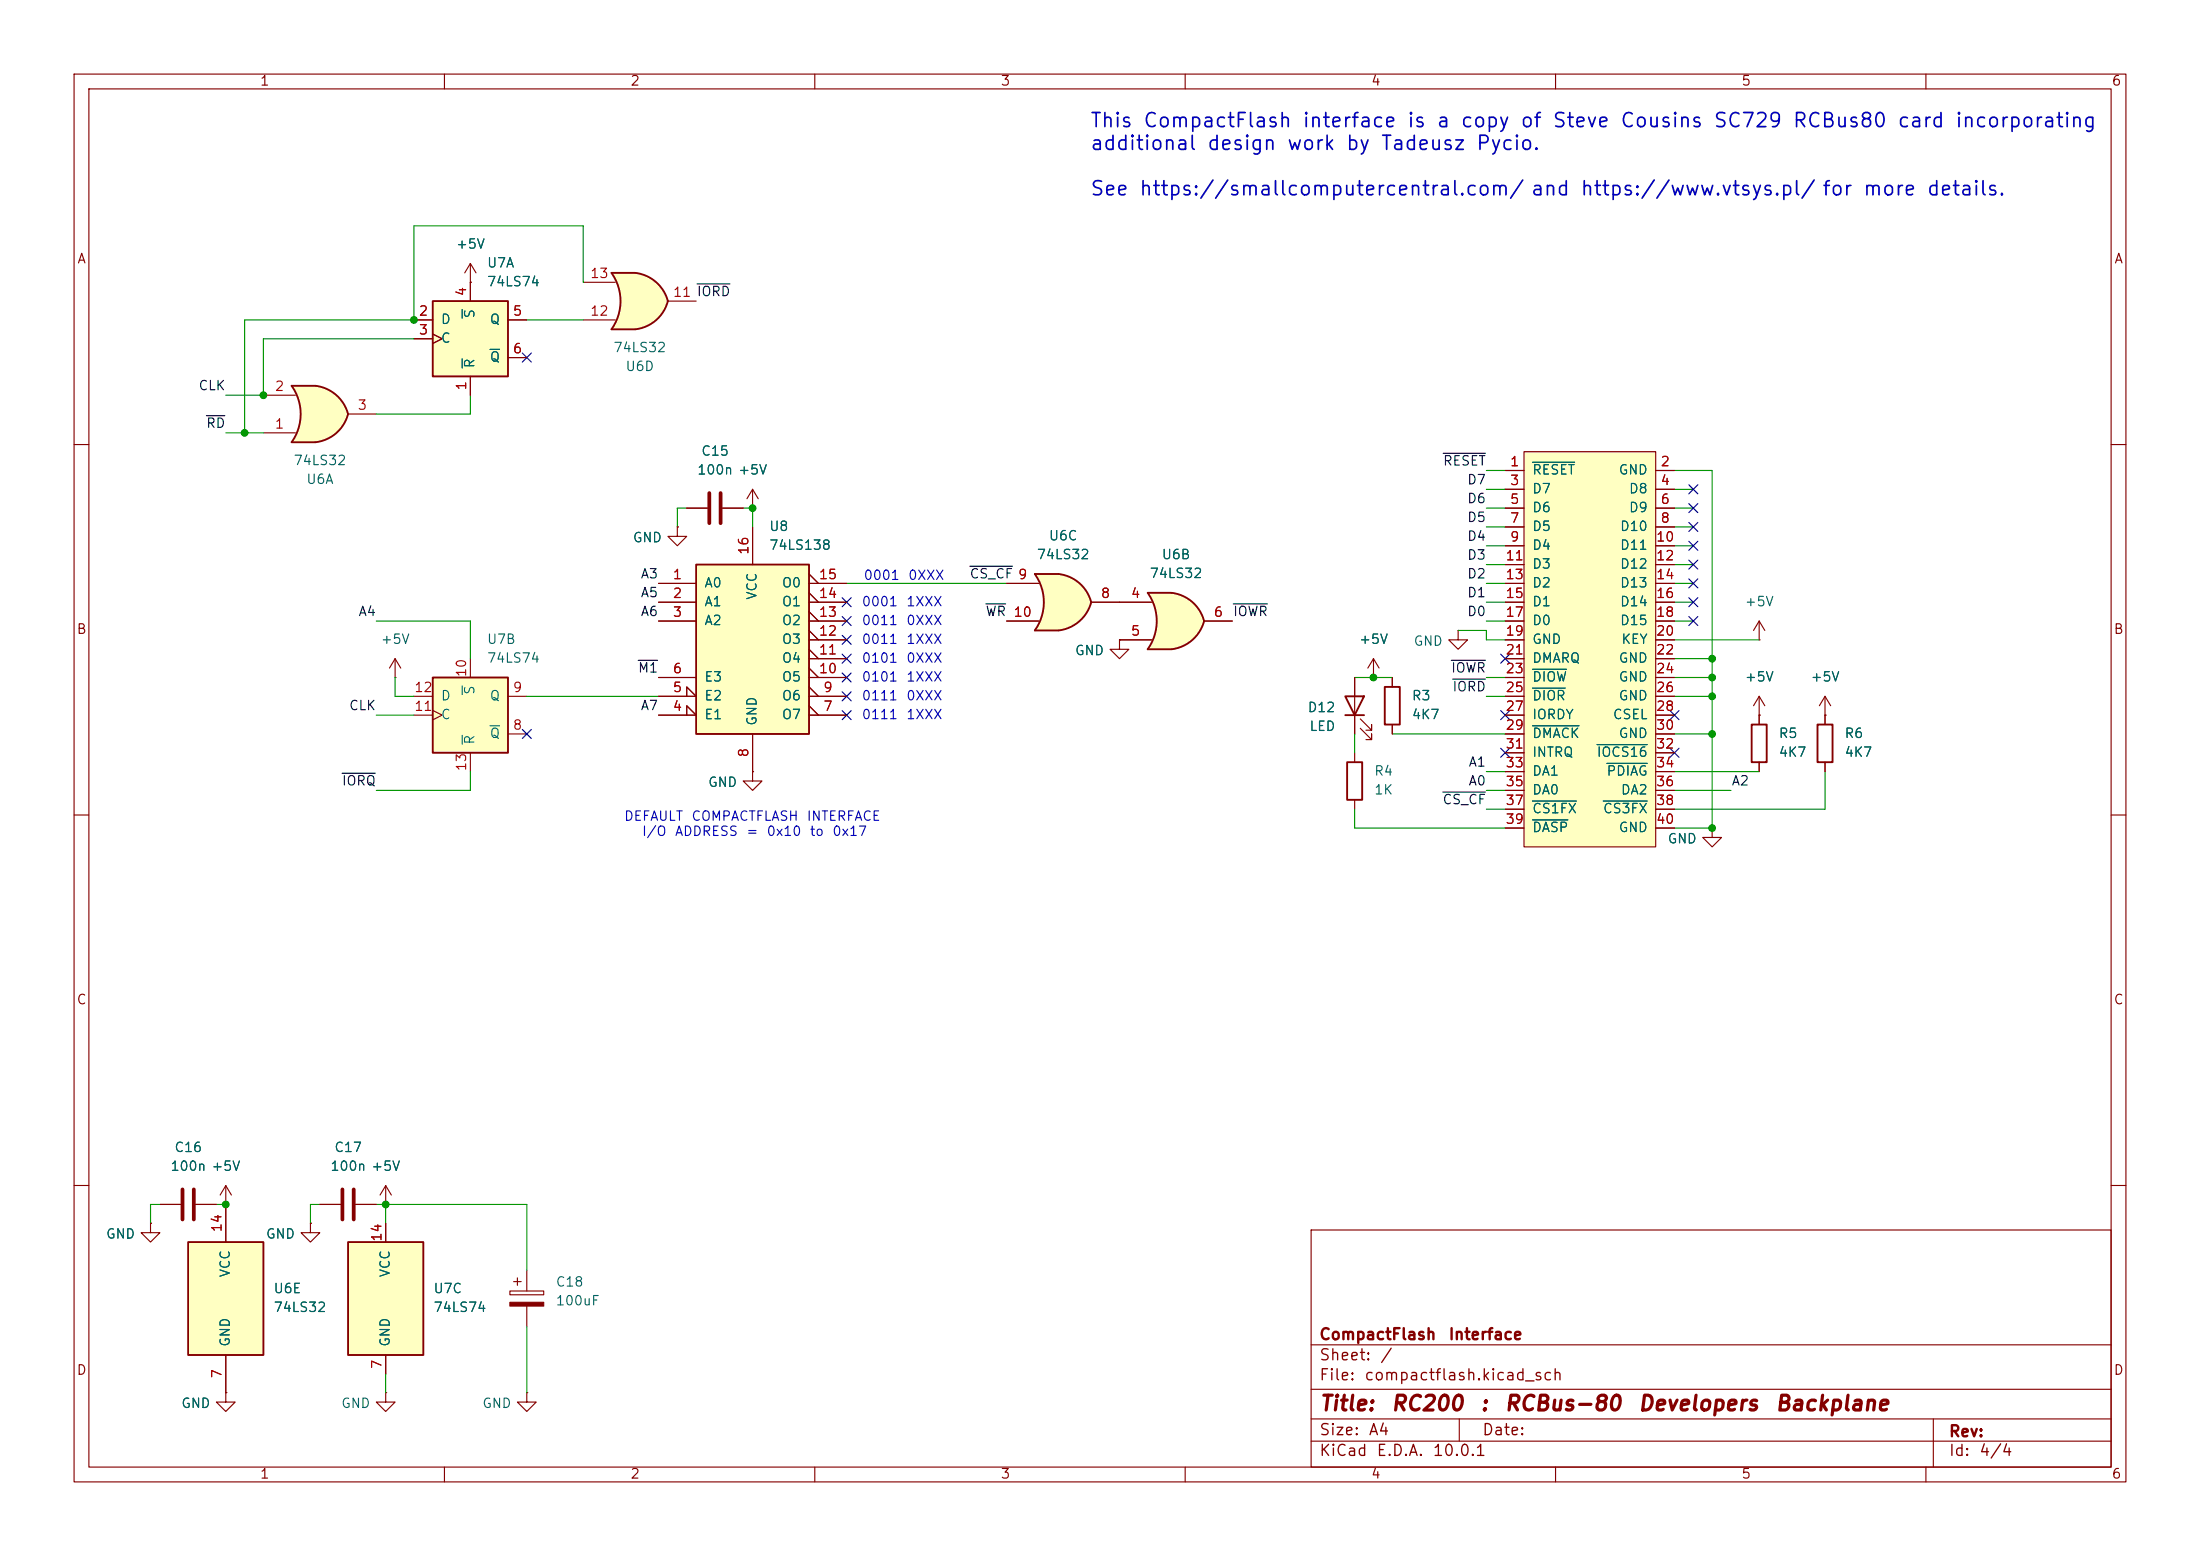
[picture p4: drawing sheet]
<svg xmlns="http://www.w3.org/2000/svg" width="297mm" height="210mm" viewBox="0 0 297 210" stroke-linecap="round" stroke-linejoin="round" font-family="sans-serif">
<g fill="none" stroke="#840000" stroke-width=".15">
<path d="M10 10h277v190h-277zM12 12h273v186h-273zM60 10v2M110 10v2M160 10v2M210 10v2M260 10v2M10 60h2M91.4 71.1v1.3h1.3l-1.3 1.3-1.2-1.3h1.2M91.4 71.1h.1M285 60h2M196.8 85.1v1.3h1.3l-1.3 1.2-1.2-1.2h1.2"/>
<path d="M196.8 85.1h.1M10 110h2M285 110h2M10 160h2M177 166h108v32h-108zM285 160h2M52.1 188v1.2h1.2l-1.2 1.3-1.3-1.3h1.3M52.1 188h.1M60 198v2M110 198v2M160 198v2M177 194.5h108"/>
<path d="M177 191.5h108M177 187.5h108M177 181.5h108M197 191.5v3M210 198v2M260 198v2M261 191.5v6.5"/>
</g>
<path d="M58.4 91.4h10.2v10.2h-10.2z" fill="#ffffc2"/>
<path d="M58.4 91.4h10.2v10.2h-10.2z" fill="none" stroke="#840000" stroke-width=".25"/>
<g fill="none" stroke="#840000" stroke-width=".15">
<path d="M63.5 38.1h.1M63.5 35.6v2.5M63.5 35.6l-.8 1.2M63.5 35.6l.8 1.2M101.6 68.6h.1M101.6 66l-.8 1.3M101.6 66l.8 1.3M101.6 66v2.6M55.9 94h2.5M55.9 96.5h2.5M58.4 95.9l1.3 .6-1.3 .7M63.5 88.9v2.5"/>
<path d="M68.6 99.1h2.5M68.6 94h2.5M63.5 101.6v2.5M101.6 104.1v1.3h1.3l-1.3 1.3-1.3-1.3h1.3M101.6 104.1h.1"/>
</g>
<path d="M62.4 92.6v1.1M62.4 99.2v1.3M66.2 98h1.2" fill="none" stroke="#006464" stroke-width=".15"/>
<path d="M47 167.6h10.1v15.3h-10.1z" fill="#ffffc2"/>
<path d="M181.6 94h2.5l-1.2 2.5zM181.6 96.5h2.5M186.9 92.7h2.1v5.1h-2.1zM47 167.6h10.1v15.3h-10.1z" fill="none" stroke="#840000" stroke-width=".25"/>
<g fill="none" stroke="#840000" stroke-width=".15">
<path d="M53.3 91.4h.1M53.3 88.9l-.7 1.3M53.3 88.9l.8 1.3M53.3 88.9v2.5M182.9 91.4v7.7M183.6 98.3l1.6 1.5v-.7v.7h-.8M183.6 97l1.6 1.6v-.8v.8h-.8M188 91.4v1.3M188 97.8v1.3M41.9 165.1v1.3h1.3l-1.3 1.2-1.3-1.2h1.3M41.9 165.1h.1M52.1 165.1v2.5"/>
<path d="M68.8 174.2h4.6v.6h-4.6zM69.3 173h1.1M69.8 172.5v1M71.1 171.5v2.7M71.1 176.3v2.8M30.5 188v1.2h1.2l-1.2 1.3-1.3-1.3h1.3M30.5 188h.1M52.1 182.9v2.5M71.1 188v1.2h1.3l-1.3 1.3-1.3-1.3h1.3M71.1 188h.1"/>
</g>
<path d="M68.8 175.8h4.6v.5h-4.6z" fill="#840000" stroke="#840000" stroke-width=".15"/>
<path d="M205.7 61h17.8v53.3h-17.8z" fill="#ffffc2"/>
<g fill="none" stroke="#840000" stroke-width=".15">
<path d="M92.7 68.6h2.8M97.5 68.6h2.8M203.2 63.5h2.5M203.2 66h2.5M203.2 68.6h2.5M203.2 71.1h2.5M203.2 73.7h2.5M203.2 76.2h2.5M203.2 78.7h2.5M205.7 61h17.8v53.3h-17.8zM223.5 63.5h2.6M223.5 66h2.6"/>
<path d="M223.5 68.6h2.6M223.5 71.1h2.6M223.5 73.7h2.6M223.5 76.2h2.6M223.5 78.7h2.6M185.4 91.4h.1M185.4 88.9l-.7 1.3M185.4 88.9l.8 1.3M185.4 88.9v2.5M203.2 81.3h2.5M203.2 83.8h2.5M203.2 86.4h2.5"/>
<path d="M203.2 88.9h2.5M203.2 91.4h2.5M203.2 94h2.5M203.2 96.5h2.5M203.2 99.1h2.5M223.5 81.3h2.6M223.5 83.8h2.6M223.5 86.4h2.6M223.5 88.9h2.6M223.5 91.4h2.6M223.5 94h2.6M223.5 96.5h2.6"/>
<path d="M223.5 99.1h2.6M182.9 101.6v1.3M182.9 108v1.2M203.2 101.6h2.5M203.2 104.1h2.5M203.2 106.7h2.5M203.2 109.2h2.5M203.2 111.8h2.5M223.5 101.6h2.6M223.5 104.1h2.6M223.5 106.7h2.6M223.5 109.2h2.6"/>
<path d="M223.5 111.8h2.6"/>
</g>
<path d="M206.9 62.4h5.7M206.9 90.3h4.6M206.9 92.9h4.4M206.9 98h6.3M206.9 108.1h5.9M206.9 110.7h4.8M215.6 100.5h6.8M216.4 108.1h6M216.9 103h5.5" fill="none" stroke="#006464" stroke-width=".15"/>
<path d="M181.9 102.9h2v5.1h-2z" fill="none" stroke="#840000" stroke-width=".25"/>
<path d="M95.8 66.5v4.1M97.3 66.5v4.1" fill="none" stroke="#840000" stroke-width=".51"/>
<path d="M25.4 167.6h10.2v15.3h-10.2z" fill="#ffffc2"/>
<path d="M25.4 167.6h10.2v15.3h-10.2z" fill="none" stroke="#840000" stroke-width=".25"/>
<path d="M151.1 86.4v1.2h1.3l-1.3 1.3-1.2-1.3h1.2M151.1 86.4h.1M30.5 162.6v5M30.5 182.9v5.1" fill="none" stroke="#840000" stroke-width=".15"/>
<path d="M139.7 77.5h3.2M139.7 85.1h3.2" fill="none" stroke="#ffffc2" stroke-width=".14"/>
<g fill="#ffffc2" stroke="#ffffc2" stroke-width=".14">
<path d="M142.3 79.9l5 1.4a5.2 5.2 0 0 1-4.4 3.8z"/>
<path d="M142.9 77.5a5.1 5.1 0 0 1 4.4 3.8l-5 1.3z"/>
</g>
<path d="M139.7 77.5h3.2v7.6h-3.2a6.7 6.7 0 0 0 0-7.6z" fill="#ffffc2"/>
<path d="M142.9 77.5h-3.2a6.6 6.6 0 0 1 0 7.6h3.2M142.9 77.5a5.2 5.2 0 0 1 4.4 3.8 5.2 5.2 0 0 1-4.4 3.8" fill="none" stroke="#840000" stroke-width=".25"/>
<path d="M135.9 78.7h4.3M135.9 83.8h4.3M147.3 81.3h3.8" fill="none" stroke="#840000" stroke-width=".15"/>
<path d="M154.9 80h3.2M154.9 87.6h3.2" fill="none" stroke="#ffffc2" stroke-width=".14"/>
<g fill="#ffffc2" stroke="#ffffc2" stroke-width=".14">
<path d="M157.5 82.5l5.1 1.3a5.2 5.2 0 0 1-4.5 3.8z"/>
<path d="M158.1 80a5.1 5.1 0 0 1 4.5 3.8l-5 1.3z"/>
</g>
<path d="M154.9 80h3.2v7.6h-3.2a6.7 6.7 0 0 0 0-7.6z" fill="#ffffc2"/>
<path d="M158.1 80h-3.2a6.6 6.6 0 0 1 0 7.6h3.2M158.1 80a5.1 5.1 0 0 1 4.5 3.8M162.6 83.8a5.2 5.2 0 0 1-4.5 3.8" fill="none" stroke="#840000" stroke-width=".25"/>
<g fill="none" stroke="#840000" stroke-width=".15">
<path d="M151.1 81.3h4.3M151.1 86.4h4.3M162.6 83.8h3.8M20.3 165.1v1.3h1.3l-1.3 1.2-1.3-1.2h1.3M20.3 165.1h.1M21.6 162.6h2.8M26.4 162.6h2.8M30.5 162.6h.1M30.5 160l-.8 1.3M30.5 160l.7 1.3M30.5 160v2.6M43.2 162.6h2.8"/>
<path d="M48 162.6h2.8M52.1 162.6h.1M52.1 160l-.8 1.3M52.1 160l.7 1.3M52.1 160v2.6"/>
</g>
<path d="M24.6 160.5v4.1M26.2 160.5v4.1M46.2 160.5v4.1M47.8 160.5v4.1" fill="none" stroke="#840000" stroke-width=".51"/>
<path d="M94 76.2h15.2v22.9h-15.2z" fill="#ffffc2"/>
<path d="M94 76.2h15.2v22.9h-15.2z" fill="none" stroke="#840000" stroke-width=".25"/>
<g fill="none" stroke="#840000" stroke-width=".15">
<path d="M88.9 78.7h5.1M101.6 71.1v5.1M109.2 78.7h5.1M109.2 77.5l1.3 1.2M88.9 96.5h5.1l-1.3-1.2v1.2M88.9 94h5.1l-1.3-1.3v1.3M88.9 81.3h5.1M88.9 83.8h5.1M88.9 91.4h5.1M101.6 99.1v5M109.2 81.3h5.1M109.2 83.8h5.1"/>
<path d="M109.2 96.5h5.1M109.2 94h5.1M109.2 91.4h5.1M109.2 95.3l1.3 1.2M109.2 92.7l1.3 1.3M109.2 90.2l1.3 1.2M109.2 88.9h5.1M109.2 87.6l1.3 1.3M109.2 86.4h5.1M109.2 85.1l1.3 1.3M109.2 82.6l1.3 1.2M109.2 80l1.3 1.3"/>
<path d="M237.5 96.5h.1M237.5 94l-.8 1.3M237.5 94l.8 1.3M237.5 94v2.5"/>
</g>
<path d="M82.5 36.8h3.2M82.5 44.5h3.2" fill="none" stroke="#ffffc2" stroke-width=".14"/>
<g fill="#ffffc2" stroke="#ffffc2" stroke-width=".14">
<path d="M85.8 36.8a5.2 5.2 0 0 1 4.4 3.8l-5.1 1.4z"/>
<path d="M85.2 39.3l5 1.3a5.1 5.1 0 0 1-4.4 3.9z"/>
</g>
<path d="M82.5 36.8h3.2v7.7h-3.2a6.6 6.6 0 0 0 0-7.7z" fill="#ffffc2"/>
<path d="M85.7 36.8h-3.2a6.6 6.6 0 0 1 0 7.7h3.2M85.8 36.8a5.2 5.2 0 0 1 4.4 3.8 5.2 5.2 0 0 1-4.4 3.9M236.5 97.8h2v5.1h-2zM245.4 97.8h2v5.1h-2z" fill="none" stroke="#840000" stroke-width=".25"/>
<g fill="none" stroke="#840000" stroke-width=".15">
<path d="M78.7 38.1h4.4M78.7 43.2h4.4M90.2 40.6h3.8M237.5 86.4h.1M237.5 83.8l-.8 1.3M237.5 83.8l.8 1.3M237.5 83.8v2.6M237.5 96.5v1.3M246.4 96.5h.1M246.4 94v3.8M246.4 94l-.8 1.3M246.4 94l.7 1.3"/>
<path d="M231.1 111.8v1.2h1.3l-1.3 1.3-1.2-1.3h1.2M231.1 111.8h.1M237.5 102.9v1.2M246.4 102.9v1.2"/>
</g>
<path d="M58.4 40.6h10.2v10.2h-10.2z" fill="#ffffc2"/>
<path d="M58.4 40.6h10.2v10.2h-10.2z" fill="none" stroke="#840000" stroke-width=".25"/>
<path d="M63.5 38.1v2.5M55.9 43.2h2.5M55.9 45.7h2.5M58.4 45.1l1.3 .6-1.3 .7M63.5 50.8v2.5M68.6 43.2h2.5M68.6 48.3h2.5" fill="none" stroke="#840000" stroke-width=".15"/>
<path d="M62.4 41.8v1.1M62.4 48.4v1.3M66.2 47.2h1.2" fill="none" stroke="#006464" stroke-width=".15"/>
<path d="M39.4 59.7h3.1M39.4 52.1h3.1" fill="none" stroke="#ffffc2" stroke-width=".14"/>
<g fill="#ffffc2" stroke="#ffffc2" stroke-width=".14">
<path d="M42.6 52.1a5.2 5.2 0 0 1 4.4 3.8l-5 1.3z"/>
<path d="M42 54.6l5 1.3a5.1 5.1 0 0 1-4.4 3.8z"/>
</g>
<path d="M39.4 52.1h3.1v7.6h-3.1a6.6 6.6 0 0 0 0-7.6z" fill="#ffffc2"/>
<path d="M39.4 52.1h3.1a5.2 5.2 0 0 1 4.5 3.8 5.1 5.1 0 0 1-4.4 3.8h-3.2a6.6 6.6 0 0 0 0-7.6z" fill="none" stroke="#840000" stroke-width=".25"/>
<g fill="none" stroke="#840000" stroke-width=".15">
<path d="M63.5 38.1h.1M63.5 38.1v2.5M35.6 58.4h4.3M35.6 53.3h4.3M47 55.9h3.8M55.9 43.2h2.5M55.9 45.7h2.5M58.4 45.1l1.3 .6-1.3 .7M63.5 50.8v2.5M68.6 43.2h2.5M68.6 48.3h2.5M88.9 78.7h5.1"/>
<path d="M91.4 71.1h.1M92.7 68.6h2.8M97.5 68.6h2.8M101.6 68.6h.1M101.6 71.1v5.1M109.2 78.7h5.1M109.2 77.5l1.3 1.2M135.9 78.7h4.3M203.2 63.5h2.5M203.2 66h2.5M203.2 68.6h2.5M203.2 71.1h2.5"/>
<path d="M203.2 73.7h2.5M203.2 76.2h2.5M203.2 78.7h2.5M223.5 63.5h2.6M223.5 66h2.6M223.5 68.6h2.6M223.5 71.1h2.6M223.5 73.7h2.6M223.5 76.2h2.6M223.5 78.7h2.6M88.9 96.5h5.1l-1.3-1.2v1.2M88.9 94h5.1l-1.3-1.3v1.3"/>
<path d="M88.9 81.3h5.1M88.9 83.8h5.1M88.9 91.4h5.1M101.6 99.1v5M109.2 81.3h5.1M109.2 83.8h5.1M109.2 86.4h5.1M109.2 88.9h5.1M109.2 91.4h5.1M109.2 94h5.1M109.2 96.5h5.1M109.2 95.3l1.3 1.2"/>
<path d="M109.2 92.7l1.3 1.3M109.2 90.2l1.3 1.2M109.2 87.6l1.3 1.3M109.2 85.1l1.3 1.3M109.2 82.6l1.3 1.2M109.2 80l1.3 1.3M135.9 83.8h4.3M147.3 81.3h8.1M151.1 86.4h.1M151.1 86.4h4.3M162.6 83.8h3.8M182.9 91.4v2.6"/>
<path d="M182.9 96.5v2.6M185.4 91.4h.1M188 91.4v1.3M188 97.8v1.3M203.2 81.3h2.5M203.2 83.8h2.5M203.2 86.4h2.5M203.2 88.9h2.5M203.2 91.4h2.5M203.2 94h2.5M203.2 96.5h2.5M203.2 99.1h2.5"/>
<path d="M223.5 81.3h2.6M223.5 83.8h2.6M223.5 86.4h2.6M223.5 88.9h2.6M223.5 91.4h2.6M223.5 94h2.6M223.5 96.5h2.6M223.5 99.1h2.6M237.5 96.5h.1M237.5 96.5v1.3M246.4 96.5h.1M246.4 96.5v1.3"/>
<path d="M101.6 104.1h.1M203.2 101.6h2.5M203.2 104.1h2.5M203.2 106.7h2.5M203.2 109.2h2.5M203.2 111.8h2.5M223.5 101.6h2.6M223.5 104.1h2.6M223.5 106.7h2.6M223.5 109.2h2.6M223.5 111.8h2.6M231.1 111.8h.1"/>
<path d="M237.5 102.9v1.2M246.4 102.9v1.2M20.3 165.1h.1M21.6 162.6h2.8M26.4 162.6h2.8M30.5 162.6h.1M30.5 162.6v5M41.9 165.1h.1M43.2 162.6h2.8M48 162.6h2.8M52.1 162.6h.1M52.1 165.1v2.5"/>
<path d="M30.5 188h.1M30.5 182.9v5.1M52.1 182.9v2.5"/>
</g>
<path d="M94.1 38.3h4.4M27.9 56.1h2.5M130.9 76.4h5.8M194.8 61.2h5.7M86.2 89.1h2.6M133.1 81.5h2.7M166.5 81.5h4.6M195.9 89.1h4.6M196.1 91.7h4.4M46.2 104.4h4.5M194.8 106.9h5.7" fill="none" stroke="#0f0f0f" stroke-width=".15"/>
<g fill="none" stroke="#009600" stroke-width=".15">
<path d="M78.7 38.1v-7.6h-22.8v12.7h-22.9v15.2M30.5 58.4h5.1M55.9 45.7h-20.3v7.6h-5.1M63.5 53.3v2.6h-12.7M71.1 43.2h7.6M92.7 68.6h-1.3v2.5M100.3 68.6h1.3v2.5M114.3 78.7h21.6M200.7 78.7h2.5M200.7 66h2.5M200.7 63.5h2.5M200.7 71.1h2.5"/>
<path d="M200.7 68.6h2.5M200.7 73.7h2.5M200.7 76.2h2.5M226.1 78.7h2.5M226.1 66h2.5M226.1 63.5h5v48.3h-5M226.1 71.1h2.5M226.1 68.6h2.5M226.1 73.7h2.5M226.1 76.2h2.5M50.8 96.5h5.1M50.8 83.8h12.7v5.1"/>
<path d="M53.3 91.4v2.6h2.6M71.1 94h17.8M182.9 91.4h5.1M182.9 99.1v2.5M188 99.1h15.2M196.8 85.1h3.9v1.3h2.5M200.7 94h2.5M200.7 83.8h2.5M200.7 91.4h2.5M200.7 81.3h2.5M226.1 94h5M226.1 83.8h2.5"/>
<path d="M226.1 86.4h11.4M226.1 99.1h5M226.1 91.4h5M226.1 81.3h2.5M226.1 88.9h5M63.5 104.1v2.6h-12.7M182.9 109.2v2.6h20.3M200.7 106.7h2.5M200.7 104.1h2.5M200.7 109.2h2.5M226.1 106.7h7.6M226.1 104.1h11.4"/>
<path d="M246.4 104.1v5.1h-20.3M21.6 162.6h-1.3v2.5M29.2 162.6h1.3M43.2 162.6h-1.3v2.5M50.8 162.6h20.3v8.9M52.1 162.6v2.5M71.1 179.1v8.9M52.1 185.4v2.6"/>
</g>
<g fill="none" stroke="#000084" stroke-width=".15">
<path d="M70.5 47.7l1.2 1.2M71.7 47.7l-1.2 1.2M228 65.4l1.2 1.2M228 68l1.2 1.2M228 73.1l1.2 1.2M228 70.5l1.2 1.2M228 78.1l1.2 1.2M228 75.6l1.2 1.2M229.2 65.4l-1.2 1.2M229.2 68l-1.2 1.2M229.2 73.1l-1.2 1.2M229.2 70.5l-1.2 1.2"/>
<path d="M229.2 78.1l-1.2 1.2M229.2 75.6l-1.2 1.2M70.5 98.5l1.2 1.2M71.7 98.5l-1.2 1.2M113.7 95.9l1.2 1.2M113.7 88.3l1.2 1.2M113.7 80.7l1.2 1.2M113.7 83.2l1.2 1.2M113.7 85.8l1.2 1.2M113.7 93.4l1.2 1.2M113.7 90.8l1.2 1.2M114.9 95.9l-1.2 1.2"/>
<path d="M114.9 88.3l-1.2 1.2M114.9 80.7l-1.2 1.2M114.9 83.2l-1.2 1.2M114.9 85.8l-1.2 1.2M114.9 93.4l-1.2 1.2M114.9 90.8l-1.2 1.2M202.6 88.3l1.2 1.2M202.6 95.9l1.2 1.2M203.8 95.9l-1.2 1.2M203.8 88.3l-1.2 1.2M225.5 95.9l1.2 1.2M226.7 95.9l-1.2 1.2"/>
<path d="M228 83.2l1.2 1.2M228 80.7l1.2 1.2M229.2 83.2l-1.2 1.2M229.2 80.7l-1.2 1.2M202.6 101l1.2 1.2M203.8 101l-1.2 1.2M225.5 101l1.2 1.2M226.7 101l-1.2 1.2"/>
</g>
<path d="M62.4 41.8v1.1M62.4 48.4v1.3M66.2 47.2h1.2M206.9 62.4h5.7M206.9 90.3h4.6M206.9 92.9h4.4M206.9 98h6.3M206.9 108.1h5.9M206.9 110.7h4.8M215.6 100.5h6.8M216.4 108.1h6M216.9 103h5.5" fill="none" stroke="#006464" stroke-width=".15"/>
<g fill="#009600" stroke="#009600" stroke-width=".14">
<circle cx="185.4" cy="91.4" r=".46"/>
<circle cx="52.1" cy="162.6" r=".46"/>
<circle cx="30.5" cy="162.6" r=".46"/>
<circle cx="101.6" cy="68.6" r=".46"/>
<circle cx="231.1" cy="88.9" r=".46"/>
<circle cx="231.1" cy="99.1" r=".46"/>
<circle cx="231.1" cy="94" r=".46"/>
<circle cx="231.1" cy="111.8" r=".46"/>
<circle cx="231.1" cy="91.4" r=".46"/>
<circle cx="33" cy="58.4" r=".46"/>
<circle cx="55.9" cy="43.2" r=".46"/>
<circle cx="35.6" cy="53.3" r=".46"/>
</g>
<g font-size="2" fill="#840000">
<text x="178" y="190.9">Title:</text>
<text x="187.7" y="190.9">RC200</text>
<text x="199.7" y="190.9">:</text>
<text x="203" y="190.9">RCBus-80</text>
<text x="221" y="190.9">Developers</text>
<text x="239.5" y="190.9">Backplane</text>
</g>
<g font-size="1.9" fill="#0000c2">
<text x="147.1" y="17.7">This CompactFlash interface is a copy of Steve Cousins SC729 RCBus80 card incorporating</text>
<text x="147.1" y="20.7">additional design work by Tadeusz Pycio.</text>
<text x="147.1" y="26.9">See https://smallcomputercentral.com/ and https://www.vtsys.pl/ for more details.</text>
</g>
<g font-size="1.5" fill="#840000">
<text x="178" y="184">Sheet:</text>
<text x="178" y="181.2">CompactFlash</text>
<text x="186.2" y="184">/</text>
<text x="195.5" y="181.2">Interface</text>
<text x="178" y="186.7">File:</text>
<text x="184.1" y="186.7">compactflash.kicad_sch</text>
<text x="178" y="196.9">KiCad</text>
<text x="178" y="194.1">Size:</text>
<text x="184.7" y="194.1">A4</text>
<text x="185.7" y="196.9">E.D.A.</text>
<text x="193.3" y="196.9">10.0.1</text>
<text x="200" y="194.1">Date:</text>
<text x="263" y="194.3">Rev:</text>
<text x="263" y="196.9">Id:</text>
<text x="267.1" y="196.9">4/4</text>
</g>
<g font-size="1.3" fill="#840000">
<text x="35" y="11.9">1</text>
<text x="85" y="11.9">2</text>
<text x="135" y="11.9">3</text>
<text x="185" y="11.9">4</text>
<text x="235" y="11.9">5</text>
<text x="285" y="11.9">6</text>
<text x="10.3" y="35.9">A</text>
<text x="285.3" y="35.9">A</text>
<text x="10.3" y="85.9">B</text>
<text x="285.3" y="85.9">B</text>
<text x="10.3" y="135.9">C</text>
<text x="285.3" y="135.9">C</text>
<text x="10.3" y="185.9">D</text>
<text x="285.3" y="185.9">D</text>
<text x="35" y="199.9">1</text>
<text x="85" y="199.9">2</text>
<text x="135" y="199.9">3</text>
<text x="185" y="199.9">4</text>
<text x="235" y="199.9">5</text>
<text x="285" y="199.9">6</text>
</g>
<g font-size="1.3" fill="#006464">
<text x="61.5" y="33.9">+5V</text>
<text x="65.7" y="36.4">U7A</text>
<text x="65.7" y="39">74LS74</text>
<text x="59.4" y="44">D</text>
<text x="59.4" y="46.6">C</text>
<text x="64.4" y="43.1" transform="rotate(-90 64.4 43.1)">S</text>
<text x="66" y="44">Q</text>
<text x="82.7" y="47.9">74LS32</text>
<text x="64.4" y="49.8" transform="rotate(-90 64.4 49.8)">R</text>
<text x="66" y="49.1">Q</text>
<text x="84.4" y="50.4">U6D</text>
<text x="39.5" y="63.1">74LS32</text>
<text x="41.3" y="65.6">U6A</text>
<text x="94" y="64.4">100n +5V</text>
<text x="94.6" y="61.8">C15</text>
<text x="206.8" y="64.4">RESET</text>
<text x="218.4" y="64.4">GND</text>
<text x="103.8" y="72">U8</text>
<text x="206.8" y="66.9">D7</text>
<text x="206.8" y="69.4">D6</text>
<text x="206.8" y="72">D5</text>
<text x="218.6" y="72">D10</text>
<text x="219.8" y="66.9">D8</text>
<text x="219.8" y="69.4">D9</text>
<text x="85.3" y="73.5">GND</text>
<text x="103.8" y="74.5">74LS138</text>
<text x="139.9" y="75.8">74LS32</text>
<text x="141.5" y="73.3">U6C</text>
<text x="156.7" y="75.8">U6B</text>
<text x="206.8" y="74.5">D4</text>
<text x="206.8" y="77.1">D3</text>
<text x="218.6" y="74.5">D11</text>
<text x="218.6" y="77.1">D12</text>
<text x="95" y="79.6">A0</text>
<text x="95" y="82.1">A1</text>
<text x="102.5" y="81" transform="rotate(-90 102.5 81)">VCC</text>
<text x="105.5" y="82.1">O1</text>
<text x="105.5" y="79.6">O0</text>
<text x="155.1" y="78.3">74LS32</text>
<text x="206.8" y="79.6">D2</text>
<text x="206.8" y="82.1">D1</text>
<text x="218.6" y="79.6">D13</text>
<text x="218.6" y="82.1">D14</text>
<text x="235.5" y="82.1">+5V</text>
<text x="51.3" y="87.2">+5V</text>
<text x="65.7" y="87.2">U7B</text>
<text x="65.7" y="89.8">74LS74</text>
<text x="95" y="84.7">A2</text>
<text x="105.5" y="89.8">O4</text>
<text x="105.5" y="87.2">O3</text>
<text x="105.5" y="84.7">O2</text>
<text x="145" y="88.7">GND</text>
<text x="183.4" y="87.2">+5V</text>
<text x="190.7" y="87.5">GND</text>
<text x="206.8" y="84.7">D0</text>
<text x="206.8" y="87.2">GND</text>
<text x="206.8" y="89.8">DMARQ</text>
<text x="218.4" y="89.8">GND</text>
<text x="218.6" y="84.7">D15</text>
<text x="218.8" y="87.2">KEY</text>
<text x="59.4" y="94.8">D</text>
<text x="64.4" y="93.9" transform="rotate(-90 64.4 93.9)">S</text>
<text x="66" y="94.8">Q</text>
<text x="95" y="94.8">E2</text>
<text x="95" y="92.3">E3</text>
<text x="105.5" y="94.8">O6</text>
<text x="105.5" y="92.3">O5</text>
<text x="190.5" y="94.8">R3</text>
<text x="206.8" y="92.3">DIOW</text>
<text x="206.8" y="94.8">DIOR</text>
<text x="218.4" y="92.3">GND</text>
<text x="218.4" y="94.8">GND</text>
<text x="235.5" y="92.3">+5V</text>
<text x="244.3" y="92.3">+5V</text>
<text x="59.4" y="97.4">C</text>
<text x="64.4" y="100.6" transform="rotate(-90 64.4 100.6)">R</text>
<text x="66" y="99.9">Q</text>
<text x="95" y="97.4">E1</text>
<text x="102.5" y="98" transform="rotate(-90 102.5 98)">GND</text>
<text x="105.5" y="97.4">O7</text>
<text x="176.4" y="96.4">D12</text>
<text x="176.7" y="99">LED</text>
<text x="190.5" y="97.4">4K7</text>
<text x="206.8" y="97.4">IORDY</text>
<text x="206.8" y="99.9">DMACK</text>
<text x="217.6" y="97.4">CSEL</text>
<text x="218.4" y="99.9">GND</text>
<text x="240" y="99.9">R5</text>
<text x="248.9" y="99.9">R6</text>
<text x="95.5" y="106.5">GND</text>
<text x="185.4" y="105">R4</text>
<text x="185.4" y="107.5">1K</text>
<text x="206.8" y="102.5">INTRQ</text>
<text x="206.8" y="105">DA1</text>
<text x="206.8" y="107.5">DA0</text>
<text x="215.5" y="102.5">IOCS16</text>
<text x="216.8" y="105">PDIAG</text>
<text x="218.7" y="107.5">DA2</text>
<text x="240" y="102.5">4K7</text>
<text x="248.9" y="102.5">4K7</text>
<text x="206.8" y="110.1">CS1FX</text>
<text x="206.8" y="112.6">DASP</text>
<text x="216.3" y="110.1">CS3FX</text>
<text x="218.4" y="112.6">GND</text>
<text x="225" y="114.1">GND</text>
<text x="23.5" y="155.8">C16</text>
<text x="45" y="155.8">C17</text>
<text x="22.9" y="158.3">100n +5V</text>
<text x="44.5" y="158.3">100n +5V</text>
<text x="14.2" y="167.5">GND</text>
<text x="35.8" y="167.5">GND</text>
<text x="31.3" y="172.5" transform="rotate(-90 31.3 172.5)">VCC</text>
<text x="52.9" y="172.5" transform="rotate(-90 52.9 172.5)">VCC</text>
<text x="74.9" y="174">C18</text>
<text x="36.8" y="174.9">U6E</text>
<text x="36.8" y="177.4">74LS32</text>
<text x="58.4" y="174.9">U7C</text>
<text x="58.4" y="177.4">74LS74</text>
<text x="74.9" y="176.5">100uF</text>
<text x="31.3" y="181.9" transform="rotate(-90 31.3 181.9)">GND</text>
<text x="52.9" y="181.9" transform="rotate(-90 52.9 181.9)">GND</text>
<text x="24.4" y="190.3">GND</text>
<text x="46" y="190.3">GND</text>
<text x="65" y="190.3">GND</text>
</g>
<g font-size="1.3" fill="#a90000">
<text x="63.2" y="40.1" transform="rotate(-90 63.2 40.1)">4</text>
<text x="79.6" y="37.8">13</text>
<text x="90.8" y="40.4">11 IORD</text>
<text x="56.4" y="42.9">2</text>
<text x="56.4" y="45.5">3</text>
<text x="69.1" y="42.9">5</text>
<text x="79.6" y="42.9">12</text>
<text x="37" y="53.1">2</text>
<text x="63.2" y="52.8" transform="rotate(-90 63.2 52.8)">1</text>
<text x="69.1" y="48">6</text>
<text x="37" y="58.2">1</text>
<text x="48.2" y="55.6">3</text>
<text x="203.8" y="63.2">1</text>
<text x="203.8" y="65.8">3</text>
<text x="224.1" y="63.2">2</text>
<text x="224.1" y="65.8">4</text>
<text x="203.8" y="68.3">5</text>
<text x="203.8" y="70.9">7</text>
<text x="224.1" y="68.3">6</text>
<text x="224.1" y="70.9">8</text>
<text x="101.3" y="75" transform="rotate(-90 101.3 75)">16</text>
<text x="203.2" y="75.9">11</text>
<text x="203.8" y="73.4">9</text>
<text x="223.5" y="73.4">10</text>
<text x="223.5" y="75.9">12</text>
<text x="90.7" y="78.5">1</text>
<text x="90.7" y="81">2</text>
<text x="90.7" y="83.6">3</text>
<text x="110.4" y="83.6">13</text>
<text x="110.4" y="81">14</text>
<text x="110.4" y="78.5">15</text>
<text x="136.7" y="83.6">10</text>
<text x="137.3" y="78.5">9</text>
<text x="148.5" y="81">8</text>
<text x="152.6" y="81">4</text>
<text x="163.8" y="83.6">6</text>
<text x="203.2" y="78.5">13</text>
<text x="203.2" y="81">15</text>
<text x="203.2" y="83.6">17</text>
<text x="223.5" y="78.5">14</text>
<text x="223.5" y="81">16</text>
<text x="223.5" y="83.6">18</text>
<text x="110.4" y="88.6">11</text>
<text x="110.4" y="86.1">12</text>
<text x="152.6" y="86.1">5</text>
<text x="203.2" y="86.1">19</text>
<text x="203.2" y="88.6">21</text>
<text x="223.5" y="86.1">20</text>
<text x="223.5" y="88.6">22</text>
<text x="55.8" y="93.7">12</text>
<text x="63.2" y="91.5" transform="rotate(-90 63.2 91.5)">10</text>
<text x="69.1" y="93.7">9</text>
<text x="90.7" y="93.7">5</text>
<text x="90.7" y="91.2">6</text>
<text x="110.4" y="91.2">10</text>
<text x="111.1" y="93.7">9</text>
<text x="203.2" y="91.2">23</text>
<text x="203.2" y="93.7">25</text>
<text x="223.5" y="91.2">24</text>
<text x="223.5" y="93.7">26</text>
<text x="55.8" y="96.3">11</text>
<text x="69.1" y="98.8">8</text>
<text x="90.7" y="96.3">4</text>
<text x="111.1" y="96.3">7</text>
<text x="203.2" y="96.3">27</text>
<text x="203.2" y="98.8">29</text>
<text x="203.2" y="101.3">31</text>
<text x="223.5" y="96.3">28</text>
<text x="223.5" y="98.8">30</text>
<text x="223.5" y="101.3">32</text>
<text x="63.2" y="104.2" transform="rotate(-90 63.2 104.2)">13</text>
<text x="101.3" y="102.3" transform="rotate(-90 101.3 102.3)">8</text>
<text x="203.2" y="103.9">33</text>
<text x="203.2" y="106.4">35</text>
<text x="223.5" y="103.9">34</text>
<text x="223.5" y="106.4">36</text>
<text x="203.2" y="109">37</text>
<text x="203.2" y="111.5">39</text>
<text x="223.5" y="109">38</text>
<text x="223.5" y="111.5">40</text>
<text x="30.2" y="166.4" transform="rotate(-90 30.2 166.4)">14</text>
<text x="51.8" y="167.7" transform="rotate(-90 51.8 167.7)">14</text>
<text x="51.8" y="184.9" transform="rotate(-90 51.8 184.9)">7</text>
<text x="30.2" y="186.1" transform="rotate(-90 30.2 186.1)">7</text>
</g>
<g font-size="1.3" fill="#0f0f0f">
<text x="26.7" y="53">CLK</text>
<text x="27.7" y="58.1">RD</text>
<text x="194.7" y="63.2">RESET</text>
<text x="198" y="65.7">D7</text>
<text x="198" y="68.2">D6</text>
<text x="198" y="70.8">D5</text>
<text x="198" y="73.3">D4</text>
<text x="198" y="75.9">D3</text>
<text x="48.3" y="83.5">A4</text>
<text x="86.4" y="80.9">A5</text>
<text x="86.4" y="78.4">A3</text>
<text x="86.4" y="83.5">A6</text>
<text x="130.8" y="78.4">CS_CF 9</text>
<text x="133" y="83.5">WR 10</text>
<text x="166.4" y="83.5">IOWR</text>
<text x="198" y="78.4">D2</text>
<text x="198" y="83.5">D0</text>
<text x="198" y="80.9">D1</text>
<text x="86" y="91.1">M1</text>
<text x="195.8" y="91.1">IOWR</text>
<text x="196" y="93.6">IORD</text>
<text x="47" y="96.2">CLK</text>
<text x="86.4" y="96.2">A7</text>
<text x="46.1" y="106.3">IORQ</text>
<text x="198.2" y="103.8">A1</text>
<text x="198.2" y="106.3">A0</text>
<text x="233.7" y="106.3">A2</text>
<text x="194.7" y="108.9">CS_CF</text>
</g>
<g font-size="1.3" fill="#0000c2">
<text x="116.2" y="82.1">0001</text>
<text x="116.5" y="78.6">0001</text>
<text x="122.3" y="82.1">1XXX</text>
<text x="122.5" y="78.6">0XXX</text>
<text x="116.2" y="89.8">0101</text>
<text x="116.2" y="84.7">0011</text>
<text x="116.2" y="87.2">0011</text>
<text x="122.3" y="89.8">0XXX</text>
<text x="122.3" y="84.7">0XXX</text>
<text x="122.3" y="87.2">1XXX</text>
<text x="116.2" y="92.3">0101</text>
<text x="116.2" y="94.8">0111</text>
<text x="122.3" y="92.3">1XXX</text>
<text x="122.3" y="94.8">0XXX</text>
<text x="116.2" y="97.4">0111</text>
<text x="122.3" y="97.4">1XXX</text>
<text x="84.2" y="111.1">DEFAULT</text>
<text x="86.6" y="113.1">I/O</text>
<text x="91" y="113.1">ADDRESS</text>
<text x="93.3" y="111.1">COMPACTFLASH</text>
<text x="100.7" y="113.1">=</text>
<text x="103.4" y="113.1">0x10</text>
<text x="108.8" y="111.1">INTERFACE</text>
<text x="109.2" y="113.1">to</text>
<text x="112.3" y="113.1">0x17</text>
</g>
</svg>
